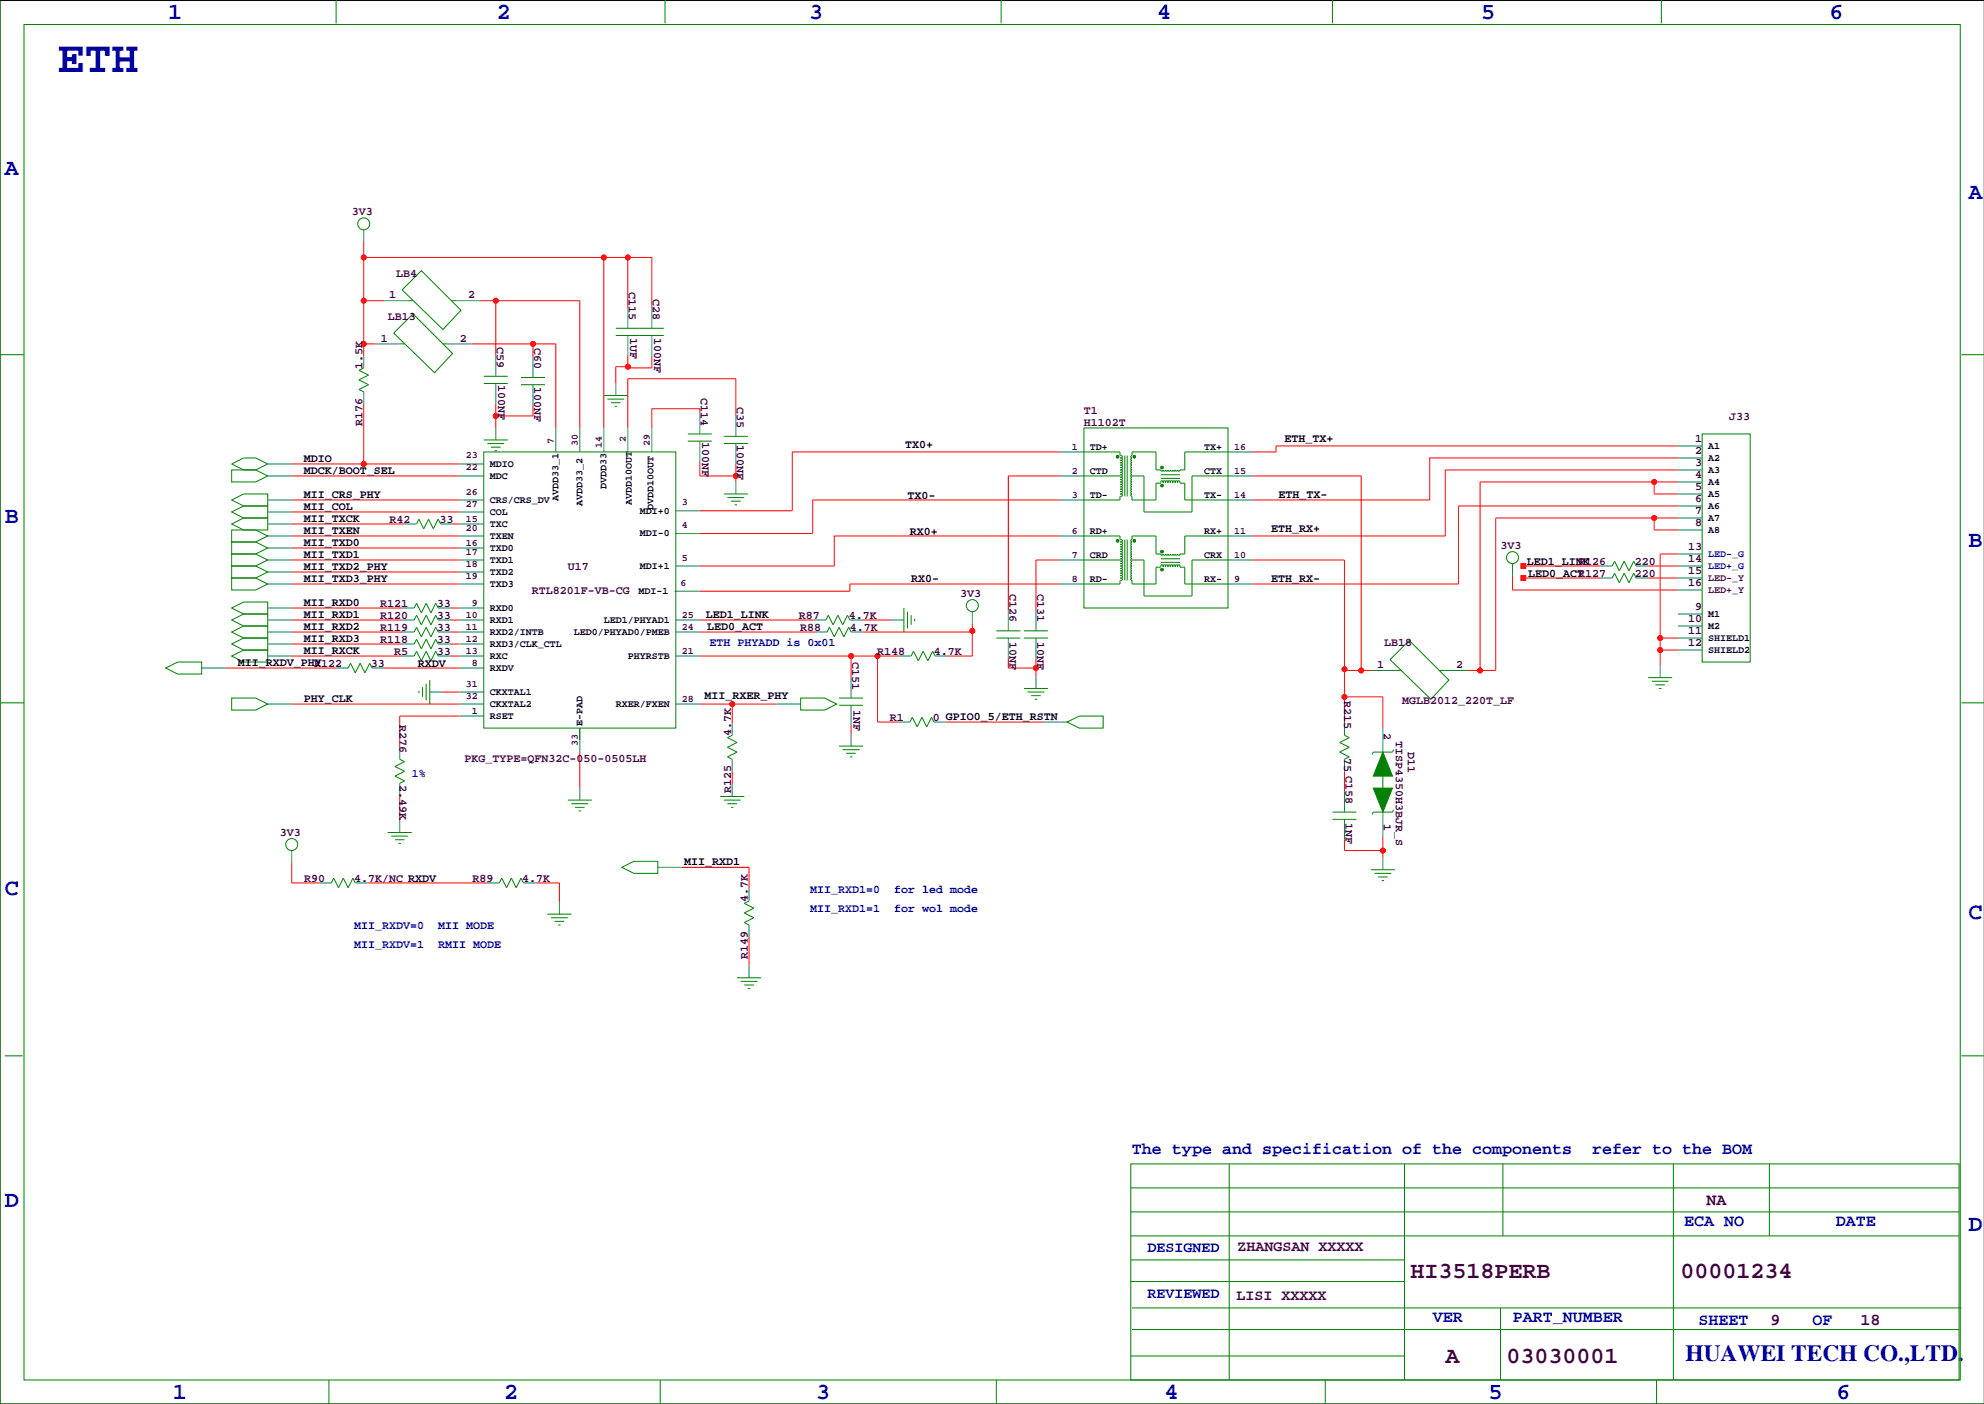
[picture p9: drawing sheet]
<svg xmlns="http://www.w3.org/2000/svg" width="420mm" height="297mm" viewBox="0 0 420 297" stroke-linecap="round" stroke-linejoin="round" font-family="sans-serif">
<path d="M419.9 .1h-419.9v296.9h419.9" fill="none" stroke="#000" stroke-width=".21"/>
<g fill="none" stroke="#f00" stroke-width=".21">
<path d="M77 54.5h60.9v10.6M77 51.2v24.1M127.8 54.5v36M132.8 54.5v10.6M77 63.6h4.3M77 72.8h2.5M99.8 72.8h17.8v17.7M101.6 63.6h21.1v26.9M104.9 63.6v11.7M112.8 72.8v2.8M132.8 75.3v2.5h5.1v-2.5M132.8 77.6h-2.5v3.5"/>
<path d="M61.7 98.2h35.6M77 85.5v12.7M104.9 85.5v5M112.8 85.7v2.3h-7.9M148.1 87.5v-1h-10.2v4M148.1 97.6v3.1h7.6M155.7 88v-7.9h-22.9v10.4M155.7 98.2v3.8M224.3 95.6h-56.7v12.5h-19.5M355.1 99.4h-49.3v14h-40.9M355.1 96.9h-52.6v8.9h-37.6M355.1 94.3h-85.1v1.3h-5.1"/>
<path d="M61.7 110.9h23.9M61.7 113.4h35.6M61.7 105.8h35.6M61.7 118.5h35.6M61.7 115.9h35.6M61.7 100.7h35.6M61.7 108.3h35.6M95.8 110.9h1.5M224.3 118.5h-5.1v10.6M224.3 100.7h-10.9v28.4M224.3 113.4h-47.8v6.3h-28.4M224.3 105.8h-52.3v7.1h-23.9"/>
<path d="M264.9 118.5h19.6v34.5M264.9 100.7h23.1v41.1M322.3 119.7h16.3M348.7 119.7h6.4M350 109.6v2.5h5.1M350 102v2.5h5.1M355.1 107h-46.5v16.6h-43.7M355.1 109.6h-38.6v32.2h-5.9M355.1 102h-41.9v39.8M355.1 117.2h-3.8v23.6M61.7 128.6h23.4M61.7 131.2h23.4"/>
<path d="M61.7 133.7h23.4M61.7 136.3h23.4M61.7 123.6h35.6M61.7 138.8h23.4M61.7 121h35.6M95.2 128.6h2.1M95.2 131.2h2.1M95.2 133.7h2.1M95.2 136.3h2.1M95.2 138.8h2.1M148.1 131.2h24.1M148.1 133.7h24.4"/>
<path d="M148.1 138.8h42.1M180.1 138.8v4.6M182.4 131.2h6.3M182.6 133.7h23.1M185.7 138.8v14h4.3M205.7 131.9v6.9h-5.3M213.4 139.3v2h5.8M219.2 139.3v3.8M224.3 123.6h-44.5v1.5h-31.7M320 121.8v3h35.1M322.3 122.3h16.3M348.7 122.3h6.4"/>
<path d="M351.3 135h3.8M351.3 137.5h3.8M47.8 141.3h23.3M61.7 149h35.6M81.3 141.3h16M93.5 146.4h3.8M97.3 151.5h-12.7v6.6M122.7 159.1v7.6M148.1 149h16.2M154.9 149v4M180.1 153.5v1.8M200.2 152.8h20.5"/>
<path d="M284.5 147.4h8.1v6.6M284.5 141.8h5.8M84.6 168.3v5.3M154.9 163.2v2.8M284.5 163.2v4.3M284.5 177.7v2.2h8.1M292.6 176.9v4.6M61.7 182.5v4.3h5.9M77.7 186.8h25.4M113.3 186.8h5.1v4.1M144.3 183.5h14.2v4.6M158.5 198.2v6.1"/>
<circle cx="77" cy="54.5" r=".51"/>
<circle cx="127.8" cy="54.5" r=".51"/>
<circle cx="132.8" cy="54.5" r=".51"/>
<circle cx="77" cy="72.8" r=".51"/>
<circle cx="77" cy="63.6" r=".51"/>
<circle cx="104.9" cy="63.6" r=".51"/>
<circle cx="112.8" cy="72.8" r=".51"/>
<circle cx="132.8" cy="77.6" r=".51"/>
<circle cx="77" cy="98.2" r=".51"/>
<circle cx="104.9" cy="88" r=".51"/>
<circle cx="155.7" cy="100.7" r=".51"/>
<circle cx="350" cy="109.6" r=".51"/>
<circle cx="350" cy="102" r=".51"/>
<circle cx="180.1" cy="138.8" r=".51"/>
<circle cx="185.7" cy="138.8" r=".51"/>
<circle cx="205.7" cy="133.5" r=".51"/>
<circle cx="351.3" cy="137.5" r=".51"/>
<circle cx="351.3" cy="135" r=".51"/>
<circle cx="154.9" cy="149" r=".51"/>
<circle cx="219.2" cy="141.3" r=".51"/>
<circle cx="284.5" cy="141.6" r=".51"/>
<circle cx="284.5" cy="147.4" r=".51"/>
<circle cx="288" cy="141.8" r=".51"/>
<circle cx="313.2" cy="141.8" r=".51"/>
<circle cx="292.6" cy="179.9" r=".51"/>
</g>
<g fill="none" stroke="#008080" stroke-width=".21">
<path d="M77 48.6v2.6M77 75.3v2.5M79.5 72.8h5.1M81.3 63.6h5.1M94.7 72.8h5.1M96.5 63.6h5.1M104.9 75.3v4.3M112.8 75.6v4.3M132.8 65.1v4.4M132.8 71v4.3M137.9 65.1v4.4M137.9 71v4.3"/>
<path d="M56.6 98.2h5.1M77 82.9v2.6M97.3 98.2h5.1M104.9 81.1v4.4M104.9 90.5v2.6M112.8 81.4v4.3M117.6 90.5v5.1M122.7 90.5v5.1M127.8 90.5v5.1M130.3 81.1v2.6M132.8 90.5v5.1M137.9 90.5v5.1"/>
<path d="M148.1 87.5v4.3M148.1 93.3v4.3M155.7 88v4.3M155.7 93.8v4.4M224.3 95.6h5.1M259.8 95.6h5.1M355.1 94.3h5.1M355.1 99.4h5.1M355.1 96.9h5.1M56.6 100.7h5.1M56.6 113.4h5.1M56.6 115.9h5.1"/>
<path d="M56.6 118.5h5.1M56.6 105.8h5.1M56.6 108.3h5.1M56.6 110.9h5.1M85.6 110.9h2.5M93.2 110.9h2.6M97.3 100.7h5.1M97.3 113.4h5.1M97.3 115.9h5.1M97.3 118.5h5.1M97.3 105.8h5.1M97.3 108.3h5.1"/>
<path d="M97.3 110.9h5.1M143 119.7h5.1M143 108.1h5.1M143 112.9h5.1M155.7 102v2.5M224.3 100.7h5.1M224.3 113.4h5.1M224.3 118.5h5.1M224.3 105.8h5.1M259.8 100.7h5.1M259.8 113.4h5.1M259.8 118.5h5.1"/>
<path d="M259.8 105.8h5.1M320 119.2v2.6M338.6 119.7h2.5M346.2 119.7h2.5M355.1 117.2h5.1M355.1 119.7h5.1M355.1 112.1h5.1M355.1 102h5.1M355.1 104.5h5.1M355.1 109.6h5.1M355.1 107h5.1M56.6 128.6h5.1"/>
<path d="M56.6 133.7h5.1M56.6 131.2h5.1M56.6 136.3h5.1M56.6 121h5.1M56.6 123.6h5.1M56.6 138.8h5.1M85.1 128.6h2.5M85.1 133.7h2.5M85.1 131.2h2.5M85.1 136.3h2.5M85.1 138.8h2.5M92.7 128.6h2.5"/>
<path d="M92.7 133.7h2.5M92.7 131.2h2.5M92.7 136.3h2.5M92.7 138.8h2.5M97.3 128.6h5.1M97.3 133.7h5.1M97.3 131.2h5.1M97.3 136.3h5.1M97.3 121h5.1M97.3 123.6h5.1M97.3 138.8h5.1M142.7 125.1h5.4"/>
<path d="M143 133.7h5.1M143 131.2h5.1M143 138.8h5.1M172.2 131.2h2.6M172.5 133.7h2.5M179.8 131.2h2.6M180.1 133.7h2.5M188.7 131.2h2.6M190.2 138.8h2.6M197.9 138.8h2.5M205.7 129.4v2.5M213.4 129.1v4.4"/>
<path d="M213.4 135v4.3M219.2 129.1v4.4M219.2 135v4.3M224.3 123.6h5.1M259.8 123.6h5.1M338.6 122.3h2.5M346.2 122.3h2.5M355.1 122.3h5.1M355.1 124.8h5.1M355.1 129.9h5.1M355.1 132.4h5.1M355.1 135h5.1"/>
<path d="M355.1 137.5h5.1M42.7 141.3h5.1M56.6 149h5.1M71.1 141.3h2.6M78.7 141.3h2.6M84.6 158.1v2.5M90.9 146.4h2.6M97.3 149h5.1M97.3 146.4h5.1M97.3 151.5h5.1M97.3 141.3h5.1M122.7 154v5.1"/>
<path d="M143 149h5.1M154.9 153v2.6M164.3 149h5.1M180.1 143.4v4.3M180.1 149.2v4.3M180.1 155.3v2.5M190 152.8h2.5M197.6 152.8h2.6M219.2 143.1v2.6M220.7 152.8h5.1M284.5 153v2.6M290.3 141.8h5.1"/>
<path d="M292.6 154v5.1M305.6 141.8h5M351.3 140.8v2.6M61.7 179.9v2.6M84.6 165.7v2.6M84.6 173.6v2.5M122.7 166.7v2.6M154.9 160.6v2.6M154.9 166v2.5M284.5 160.6v2.6M284.5 167.5v4.3M284.5 173.3v4.4"/>
<path d="M292.6 171.8v5.1M67.6 186.8h2.5M75.2 186.8h2.5M103.1 186.8h2.6M110.7 186.8h2.6M118.4 190.9v2.5M139.2 183.5h5.1M158.5 188.1v2.5M158.5 195.7v2.5M292.6 181.5v2.5M158.5 204.3v2.6"/>
</g>
<g fill="none" stroke="#008000" stroke-width=".21">
<path d="M0 -.1v297.1h419.9M71.1 0v4.9M140.7 0v4.9M211.8 0v4.9M281.9 0v4.9M351.5 0v4.9M5.1 5.2h409.7v286.8h-409.7zM89.2 57.3l8.3 8.3-3.8 4.1-8.6-8.4zM0 75h5.1M77 77.8l-1.1 .5 2.1 1.1-2.1 1 2.1 1-2.1 1 1.1 .5M84.6 72.8h1M86.4 63.6h1"/>
<path d="M87.4 66.4l8.4 8.4-3.9 4.1-8.6-8.4zM93.7 72.8h1M95.5 63.6h1M102.4 79.6h5M110.2 79.9h5.1M130.3 69.5h10.2M130.3 71h10.2M415 75h4.9M49 99.4h5.1l2.5 1.3-2.5 1.3h-5.1zM49 98.2l2.6-1.3h2.5l2.5 1.3-2.5 1.2h-2.5zM102.4 95.6h40.6v58.4h-40.6zM102.4 93.1h5"/>
<path d="M102.4 81.1h5M103.1 93.8h3.6M103.9 94.6h2M104.6 95.4h.6M110.2 81.4h5.1M127.8 83.7h5M128.5 84.4h3.6M129.3 85.2h2M130 86h.6M145.5 91.8h5.1M145.5 93.3h5.1M153.2 93.8h5"/>
<path d="M153.2 92.3h5M229.4 90.5h30.4v38.1h-30.4zM229.4 95.6h7.6v.8M237.1 99.5h.3l.1 .2-.1 .2h-.3M237.1 99h.3l.1 .2-.1 .2h-.3M237.1 98.5h.3l.1 .2-.1 .1h-.3M237.1 98h.3l.1 .2-.1 .1h-.3M237.1 97.5h.3l.1 .1-.1 .2h-.3M237.1 97h.3l.1 .1-.1 .2h-.3M237.1 96.5h.3l.1 .1-.1 .2h-.3M238 96.4v8.6M238.5 96.4v8.6"/>
<path d="M259.8 95.6h-9.1v3.8h-1l-.3 .3-.2-.3-.3 .3-.2-.3-.3 .3-.2-.3-.3 .3-.3-.3-.2 .3-.3-.3-.2 .3-.3-.3-.2 .3-.3-.3-.2 .3-.3-.3h-1v-3.8h-5.1v.8l-.2 .2 .2 .3-.2 .2 .2 .3-.2 .2 .2 .3-.2 .3 .2 .2-.2 .3 .2 .2-.2 .3 .2 .2-.2 .3 .2 .2-.2 .3 .2 .2-.2 .3 .2 .3-.2 .2 .2 .3-.2 .2 .2 .3-.2 .2 .2 .3-.2 .2 .2 .3-.2 .2 .2 .3-.2 .2 .2 .3-.2 .3 .2 .2-.2 .3 .2 .2v.8h5.1v-3.6h1M360.2 91.8h10.1v48.3h-10.1zM49 112.1h5.1l2.5 1.3-2.5 1.3h-5.1zM49 114.7h5.1l2.5 1.2-2.5 1.3h-5.1zM49 117.2h5.1l2.5 1.3-2.5 1.2h-5.1zM49 119.7h5.1l2.5 1.3-2.5 1.3h-5.1zM49 105.8l2.6-1.3h5v2.5h-5zM49 108.3l2.6-1.3h5v2.6h-5zM49 110.9l2.6-1.3h5v2.5h-5zM88.1 110.9l.5-1.1 1.1 2.1 1-2.1 1 2.1 1-2.1 .5 1.1M153.2 104.5h5M153.9 105.3h3.6"/>
<path d="M154.7 106h2M155.4 106.8h.6M229.4 118.5h7.6M229.4 113.4h7.6v.8M229.4 100.7h7.6M237 105v.8h-7.6M237.1 119.8h.3l.1 .2-.1 .2h-.3M237.1 119.3h.3l.1 .2-.1 .2h-.3M237.1 118.8h.3l.1 .2-.1 .2h-.3M237.1 118.3h.3l.1 .2-.1 .2h-.3M237.1 117.8h.3l.1 .2-.1 .1h-.3M237.1 117.3h.3l.1 .2-.1 .1h-.3"/>
<path d="M237.1 116.8h.3l.1 .2-.1 .1h-.3M237.1 116.3h.3l.1 .1-.1 .2h-.3M237.1 115.8h.3l.1 .1-.1 .2h-.3M237.1 115.2h.3l.1 .2-.1 .2h-.3M237.1 114.7h.3l.1 .2-.1 .2h-.3M237.1 114.2h.3l.1 .2-.1 .2h-.3M237.1 104.6h.3l.1 .2-.1 .1h-.3M237.1 104.1h.3l.1 .2-.1 .1h-.3M237.1 103.6h.3l.1 .1-.1 .2h-.3M237.1 103.1h.3l.1 .1-.1 .2h-.3M237.1 102.5h.3l.1 .2-.1 .2h-.3M237.1 102h.3l.1 .2-.1 .2h-.3"/>
<path d="M237.1 101.5h.3l.1 .2-.1 .2h-.3M237.1 101h.3l.1 .2-.1 .2h-.3M237.1 100.5h.3l.1 .2-.1 .2h-.3M237.1 100h.3l.1 .2-.1 .2h-.3M238 114.2v8.6M238.5 114.2v8.6M239.5 118.5h2.6v7.6h10.1v-7.6h7.6M239.5 100.7h2.6v7.6h10.1v-7.6h7.6M245.6 119h4.1M245.6 118.2h4.1M245.6 101.2h4.1M245.6 100.4h4.1"/>
<path d="M245.7 119.9v-.3l.2-.1 .2 .1v.3M245.7 102.1v-.3l.2-.1 .2 .1v.3M246.2 119.9v-.3l.2-.1 .2 .1v.3M246.2 102.1v-.3l.2-.1 .2 .1v.3M246.7 119.9v-.3l.2-.1 .2 .1v.3M246.7 102.1v-.3l.2-.1 .2 .1v.3M247.2 119.9v-.3l.2-.1 .2 .1v.3M247.2 102.1v-.3l.2-.1 .2 .1v.3M247.7 119.9v-.3l.2-.1 .2 .1v.3M247.7 102.1v-.3l.2-.1 .2 .1v.3M248.2 119.9v-.3l.2-.1 .2 .1v.3M248.2 102.1v-.3l.2-.1 .2 .1v.3"/>
<path d="M248.7 119.9v-.3l.2-.1 .2 .1v.3M248.7 102.1v-.3l.2-.1 .2 .1v.3M249.2 119.9v-.3l.2-.1 .2 .1v.3M249.2 102.1v-.3l.2-.1 .2 .1v.3M249.7 102.2h1v3.6h9.1M259.8 113.4h-9.1v3.8h-1l-.3 .3-.2-.3-.3 .3-.2-.3-.3 .3-.2-.3-.3 .3-.3-.3-.2 .3-.3-.3-.2 .3-.3-.3-.2 .3-.3-.3-.2 .3-.3-.3h-1v-3.8h-5.1v.8l-.2 .2 .2 .3-.2 .2 .2 .3-.2 .2 .2 .3-.2 .2 .2 .3-.2 .2 .2 .3-.2 .3 .2 .2-.2 .3 .2 .2-.2 .3 .2 .2-.2 .3 .2 .2-.2 .3 .2 .2-.2 .3 .2 .2-.2 .3 .2 .3-.2 .2 .2 .3-.2 .2 .2 .3-.2 .2 .2 .3-.2 .2 .2 .3-.2 .2 .2 .3v.8h5.1v-3.6h1M341.1 119.7l.5-1 1 2.1 1.1-2.1 1 2.1 1-2.1 .5 1M49 128.6l2.6-1.2h5v2.5h-5zM49 133.7l2.6-1.3h5v2.6h-5zM49 131.2l2.6-1.3h5v2.5h-5zM49 136.3l2.6-1.3h5v2.5h-5zM49 122.3h5.1l2.5 1.3-2.5 1.2h-5.1z"/>
<path d="M49 138.8l2.6-1.3h5v2.6h-5zM87.6 133.7l.5-1 1.1 2 1-2 1 2 1-2 .5 1M87.6 128.6l.5-1 1.1 2.1 1-2.1 1 2.1 1-2.1 .5 1M87.6 131.2l.5-1 1.1 2 1-2 1 2 1-2 .5 1M87.6 136.3l.5-1.1 1.1 2.1 1-2.1 1 2.1 1-2.1 .5 1.1M87.6 138.8l.5-1 1.1 2 1-2 1 2 1-2 .5 1M174.8 131.2l.5-1 1 2 1-2 1 2 1-2 .5 1M175 133.7l.5-1 1 2 1-2 1.1 2 1-2 .5 1M191.3 128.6v5.1M192 129.4v3.6M192.8 138.8l.5-1 1 2 1-2 1 2 1.1-2 .5 1M192.8 130.2v2"/>
<path d="M193.5 130.9v.5M210.8 133.5h5.1M210.8 135h5.1M216.7 133.5h5M216.7 135h5M237 122.8v.8h-7.6M237.1 122.4h.3l.1 .1-.1 .2h-.3M237.1 121.9h.3l.1 .1-.1 .2h-.3M237.1 121.3h.3l.1 .2-.1 .2h-.3M237.1 120.8h.3l.1 .2-.1 .2h-.3M237.1 120.3h.3l.1 .2-.1 .2h-.3M249.7 120h1v3.6h9.1"/>
<path d="M298.2 135.5l8.4 8.4-3.8 4-8.7-8.3zM341.1 122.3l.5-1 1 2 1.1-2 1 2 1-2 .5 1M0 148.7h5.1M35.1 141.3l2.5-1.2h5.1v2.5h-5.1zM49 147.7h5.1l2.5 1.3-2.5 1.2h-5.1zM73.7 141.3l.5-1 1 2.1 1-2.1 1 2.1 1-2.1 .5 1M88.6 146.2v.5M89.4 145.4v2M90.2 144.6v3.6M90.9 143.9v5.1M122.7 154v2.6zM154.9 155.6l-1 .5 2.1 1-2.1 1 2.1 1-2.1 1 1 .5"/>
<path d="M169.4 147.7h5.1l2.5 1.3-2.5 1.2h-5.1zM177.5 157.8h5.1M177.5 147.7h5.1M177.5 149.2h5.1M178.3 158.6h3.6M179.1 159.4h2M192.5 152.8l.5-1 1.1 2 1-2 1 2 1-2 .5 1M216.7 145.7h5M217.4 146.4h3.6M218.2 147.2h2M218.9 147.9h.6M225.8 152.8l2.5-1.3h5.1v2.5h-5.1z"/>
<path d="M284.5 155.6l1 .5-2 1 2 1-2 1 2 1-1 .5M294.9 158.6l-.3 .5h-4l-.3 .5M295.4 141.8h1M304.5 141.8h1.1M348.7 143.4h5.1M349.5 144.1h3.6M350.3 144.9h2M351 145.7h.5M415 148.7h4.9M82 176.1h5.1M82.8 176.9h3.6M83.6 177.7h2"/>
<path d="M84.3 178.4h.5M84.6 160.6l1 .5-2 1.1 2 1-2 1 2 1-1 .5M120.1 169.3h5.1M120.9 170h3.6M121.7 170.8h2M122.4 171.6h.5M152.4 168.5h5.1M153.2 169.3h3.5M153.9 170h2.1M154.7 170.8h.5M179.8 160.1h.5M281.9 171.8h5.1"/>
<path d="M281.9 173.3h5.1M292.6 164.2v2.5M294.9 171.3l-.3 .5h-4l-.3 .5M70.1 186.8l.5-1 1 2 1-2 1.1 2 1-2 .5 1M105.7 186.8l.5-1 1 2 1-2 1 2 1-2 .5 1M115.8 193.4h5.1M116.6 194.2h3.5M117.3 194.9h2.1M118.1 195.7h.5M131.6 183.5l2.5-1.3h5.1v2.6h-5.1zM158.5 190.6l-1 .5 2 1-2 1.1 2 1-2 1 1 .5M290.1 184h5"/>
<path d="M290.8 184.8h3.6M291.6 185.5h2M292.4 186.3h.5M156 206.9h5M156.7 207.6h3.6M157.5 208.4h2M158.2 209.2h.5M1 223.4h3.8M415 223.4h4.9M239.3 246.2h175.2v45.8h-175.2zM239.3 251.3h175.2M239.3 256.4h175.2"/>
<path d="M260.1 246.2v45.8M297.2 246.2v45.8M318 246.2v15.3M354.1 246.2v45.8M374.4 246.2v15.3M239.3 266.6h57.9M239.3 261.5h175.2M239.3 271.1h57.9M239.5 276.7h175.5M317.5 276.7v15.3M69.6 292v5M139.7 292v5"/>
<path d="M210.8 292v5M239.3 286.9h57.9M239.5 281.3h175M280.4 292v5M350.5 292v5M383.5 287.4h.1"/>
<circle cx="77" cy="47.4" r="1.27"/>
<circle cx="236.5" cy="96.6" r=".25"/>
<circle cx="240" cy="96.6" r=".25"/>
<circle cx="245.9" cy="98.9" r=".25"/>
<circle cx="236.5" cy="114.4" r=".25"/>
<circle cx="240" cy="114.4" r=".25"/>
<circle cx="245.9" cy="102.7" r=".25"/>
<circle cx="245.9" cy="116.7" r=".25"/>
<circle cx="320" cy="118" r="1.27"/>
<circle cx="205.7" cy="128.1" r="1.27"/>
<circle cx="245.9" cy="120.5" r=".25"/>
<circle cx="61.7" cy="178.7" r="1.27"/>
</g>
<g fill="#f00" stroke="#f00" stroke-width=".21">
<path d="M321.8 121.8h1v1h-1z" fill-rule="evenodd"/>
<path d="M321.8 119.2h1v1.1h-1z" fill-rule="evenodd"/>
<circle cx="219.2" cy="141.3" r=".51"/>
<circle cx="292.6" cy="179.9" r=".51"/>
<circle cx="104.9" cy="63.6" r=".51"/>
<circle cx="155.7" cy="100.7" r=".51"/>
<circle cx="205.7" cy="133.5" r=".51"/>
<circle cx="132.8" cy="77.6" r=".51"/>
<circle cx="288" cy="141.8" r=".51"/>
<circle cx="284.5" cy="141.6" r=".51"/>
<circle cx="284.5" cy="147.4" r=".51"/>
<circle cx="112.8" cy="72.8" r=".51"/>
<circle cx="104.9" cy="88" r=".51"/>
<circle cx="132.8" cy="54.5" r=".51"/>
<circle cx="127.8" cy="54.5" r=".51"/>
<circle cx="77" cy="54.5" r=".51"/>
<circle cx="77" cy="72.8" r=".51"/>
<circle cx="77" cy="63.6" r=".51"/>
<circle cx="350" cy="109.6" r=".51"/>
<circle cx="350" cy="102" r=".51"/>
<circle cx="313.2" cy="141.8" r=".51"/>
<circle cx="77" cy="98.2" r=".51"/>
<circle cx="351.3" cy="135" r=".51"/>
<circle cx="351.3" cy="137.5" r=".51"/>
<circle cx="180.1" cy="138.8" r=".51"/>
<circle cx="185.7" cy="138.8" r=".51"/>
<circle cx="154.9" cy="149" r=".51"/>
</g>
<g fill="#008000" stroke="#008000" stroke-width=".21">
<path d="M292.6 159.1l2 5.1h-4z" fill-rule="evenodd"/>
<path d="M290.6 166.7h4l-2 5.1z" fill-rule="evenodd"/>
<circle cx="245.9" cy="98.9" r=".25"/>
<circle cx="245.9" cy="102.7" r=".25"/>
<circle cx="245.9" cy="116.7" r=".25"/>
<circle cx="245.9" cy="120.5" r=".25"/>
<circle cx="240" cy="114.4" r=".25"/>
<circle cx="236.5" cy="114.4" r=".25"/>
<circle cx="240" cy="96.6" r=".25"/>
<circle cx="236.5" cy="96.6" r=".25"/>
</g>
<text font-size="9.5" fill="#0000a0" x="12.2" y="15.2">ETH</text>
<g font-size="4.9" fill="#0000a0">
<text x="35.6" y="3.9">1</text>
<text x="105.2" y="3.9">2</text>
<text x="171.2" y="3.9">3</text>
<text x="244.9" y="3.9">4</text>
<text x="313.4" y="3.9">5</text>
<text x="387.1" y="3.9">6</text>
<text x="1" y="36.9">A</text>
<text x="416.6" y="42">A</text>
<text x="1" y="110.6">B</text>
<text x="416.6" y="115.7">B</text>
<text x="1" y="189.3">C</text>
<text x="416.6" y="194.4">C</text>
<text x="1" y="255.4">D</text>
<text x="416.6" y="260.5">D</text>
<text x="356.6" y="288">HUAWEI TECH CO.,LTD.</text>
<text x="36.6" y="296">1</text>
<text x="106.7" y="296">2</text>
<text x="172.7" y="296">3</text>
<text x="246.4" y="296">4</text>
<text x="315" y="296">5</text>
<text x="388.6" y="296">6</text>
</g>
<g font-size="4.9" fill="#400040">
<text x="298.5" y="270.5">HI3518PERB</text>
<text x="355.6" y="270.5">00001234</text>
<text x="305.9" y="288.3">A</text>
<text x="318.8" y="288.3">03030001</text>
</g>
<g font-size="3.5" fill="#0000a0">
<text x="239.5" y="244.2">The type and specification of the components</text>
<text x="336.9" y="244.2">refer to the BOM</text>
<text x="356.4" y="259.4">ECA NO</text>
<text x="388.5" y="259.4">DATE</text>
<text x="303.1" y="279.7">VER</text>
<text x="320.1" y="279.7">PART_NUMBER</text>
<text x="359.4" y="280.3">SHEET</text>
<text x="383.5" y="280.3">OF</text>
</g>
<g font-size="3.5" fill="#400040">
<text x="361.1" y="254.9">NA</text>
<text x="374.6" y="280.3">9</text>
<text x="393.7" y="280.3">18</text>
</g>
<g font-size="3.2" fill="#0000a0">
<text x="242.8" y="264.9">DESIGNED</text>
<text x="242.8" y="274.5">REVIEWED</text>
</g>
<g font-size="3.2" fill="#400040">
<text x="261.9" y="264.7">ZHANGSAN XXXXX</text>
<text x="261.6" y="275.1">LISI XXXXX</text>
</g>
<g font-size="2.5" fill="#400040">
<text x="74.4" y="45.6">3V3</text>
<text x="83.8" y="58.5">LB4</text>
<text x="82.3" y="63.1">1</text>
<text x="99.1" y="63.1">2</text>
<text x="133.1" y="61.8" transform="rotate(90 133.1 61.8)">C115</text>
<text x="138.1" y="63.2" transform="rotate(90 138.1 63.2)">C28</text>
<text x="82" y="67.7">LB13</text>
<text x="133.3" y="71.5" transform="rotate(90 133.3 71.5)">1UF</text>
<text x="138.4" y="71.5" transform="rotate(90 138.4 71.5)">100NF</text>
<text x="80.6" y="72.3">1</text>
<text x="97.3" y="72.3">2</text>
<text x="105.1" y="73.4" transform="rotate(90 105.1 73.4)">C59</text>
<text x="113" y="73.6" transform="rotate(90 113 73.6)">C60</text>
<text x="76.7" y="78.1" transform="rotate(-90 76.7 78.1)">1.5K</text>
<text x="105.4" y="81.4" transform="rotate(90 105.4 81.4)">100NF</text>
<text x="113" y="81.9" transform="rotate(90 113 81.9)">100NF</text>
<text x="148.3" y="84.1" transform="rotate(90 148.3 84.1)">C114</text>
<text x="155.9" y="86.1" transform="rotate(90 155.9 86.1)">C35</text>
<text x="229.4" y="87.5">T1</text>
<text x="365.9" y="88.8">J33</text>
<text x="76.7" y="90.1" transform="rotate(-90 76.7 90.1)">R176</text>
<text x="148.6" y="93.6" transform="rotate(90 148.6 93.6)">100NF</text>
<text x="155.9" y="94.1" transform="rotate(90 155.9 94.1)">100NF</text>
<text x="229.4" y="90">H1102T</text>
<text x="358.7" y="96">2</text>
<text x="358.7" y="93.4">1</text>
<text x="358.7" y="101">4</text>
<text x="358.7" y="98.5">3</text>
<text x="358.7" y="103.6">5</text>
<text x="358.7" y="106.1">6</text>
<text x="82.4" y="110.6">R42</text>
<text x="93" y="110.6">33</text>
<text x="358.7" y="108.7">7</text>
<text x="358.7" y="111.2">8</text>
<text x="317.5" y="116.2">3V3</text>
<text x="333.9" y="119.5">R126</text>
<text x="345.9" y="119.5">220</text>
<text x="357.2" y="118.8">14</text>
<text x="357.2" y="116.3">13</text>
<text x="112.5" y="125.6">RTL8201F-VB-CG</text>
<text x="120.1" y="120.5">U17</text>
<text x="213.6" y="125.8" transform="rotate(90 213.6 125.8)">C126</text>
<text x="219.4" y="125.8" transform="rotate(90 219.4 125.8)">C131</text>
<text x="333.9" y="122">R127</text>
<text x="345.9" y="122">220</text>
<text x="357.2" y="123.9">16</text>
<text x="357.2" y="121.4">15</text>
<text x="80.4" y="130.9">R120</text>
<text x="80.4" y="128.4">R121</text>
<text x="92.5" y="130.9">33</text>
<text x="92.5" y="128.4">33</text>
<text x="169" y="130.9">R87</text>
<text x="179.6" y="130.9">4.7K</text>
<text x="203.2" y="126.4">3V3</text>
<text x="357.2" y="131.5">10</text>
<text x="358.7" y="129">9</text>
<text x="80.4" y="136">R118</text>
<text x="80.4" y="133.5">R119</text>
<text x="92.5" y="136">33</text>
<text x="92.5" y="133.5">33</text>
<text x="169.3" y="133.5">R88</text>
<text x="179.8" y="133.5">4.7K</text>
<text x="213.6" y="135.7" transform="rotate(90 213.6 135.7)">10NF</text>
<text x="219.4" y="135.7" transform="rotate(90 219.4 135.7)">10NF</text>
<text x="292.9" y="136.8">LB18</text>
<text x="357.2" y="136.6">12</text>
<text x="357.2" y="134.1">11</text>
<text x="66.5" y="141.1">R122</text>
<text x="78.5" y="141.1">33</text>
<text x="83.4" y="138.5">R5</text>
<text x="92.5" y="138.5">33</text>
<text x="180.3" y="140" transform="rotate(90 180.3 140)">C151</text>
<text x="185.6" y="138.5">R148</text>
<text x="197.6" y="138.5">4.7K</text>
<text x="291.4" y="141.3">1</text>
<text x="308.1" y="141.3">2</text>
<text x="284.5" y="148.4" transform="rotate(90 284.5 148.4)">R215</text>
<text x="296.7" y="149">MGLB2012_220T_LF</text>
<text x="84.6" y="153.4" transform="rotate(90 84.6 153.4)">R276</text>
<text x="154.7" y="155.8" transform="rotate(-90 154.7 155.8)">4.7K</text>
<text x="180.6" y="150.2" transform="rotate(90 180.6 150.2)">1NF</text>
<text x="188.3" y="152.5">R1</text>
<text x="197.4" y="152.5">0 GPIO0_5/ETH_RSTN</text>
<text x="292.8" y="155.1" transform="rotate(90 292.8 155.1)">2</text>
<text x="98.3" y="161.2">PKG_TYPE=QFN32C-050-0505LH</text>
<text x="284.5" y="160.4" transform="rotate(90 284.5 160.4)">75 C158</text>
<text x="295.4" y="156.8" transform="rotate(90 295.4 156.8)">TISP4350H3BJR_S</text>
<text x="297.9" y="159.1" transform="rotate(90 297.9 159.1)">D11</text>
<text x="84.6" y="166" transform="rotate(90 84.6 166)">2.49K</text>
<text x="154.7" y="167.8" transform="rotate(-90 154.7 167.8)">R125</text>
<text x="59.2" y="176.9">3V3</text>
<text x="284.7" y="174.1" transform="rotate(90 284.7 174.1)">1NF</text>
<text x="292.8" y="174.4" transform="rotate(90 292.8 174.4)">1</text>
<text x="64.4" y="186.6">R90</text>
<text x="74.9" y="186.6">4.7K/NC RXDV</text>
<text x="99.9" y="186.6">R89</text>
<text x="110.5" y="186.6">4.7K</text>
<text x="158.2" y="190.9" transform="rotate(-90 158.2 190.9)">4.7K</text>
<text x="158.2" y="202.9" transform="rotate(-90 158.2 202.9)">R149</text>
</g>
<g font-size="2.5">
<text x="191.5" y="94.9">TX0+</text>
<text x="271.8" y="93.6">ETH_TX+</text>
<text x="64.3" y="100.2">MDCK/BOOT_SEL</text>
<text x="64.3" y="97.7">MDIO</text>
<text x="64.3" y="105.3">MII_CRS_PHY</text>
<text x="64.3" y="107.8">MII_COL</text>
<text x="192" y="105.5">TX0-</text>
<text x="270.5" y="105.3">ETH_TX-</text>
<text x="64.3" y="110.4">MII_TXCK</text>
<text x="64.3" y="112.9">MII_TXEN</text>
<text x="192.5" y="113.1">RX0+</text>
<text x="269" y="112.6">ETH_RX+</text>
<text x="64.3" y="118">MII_TXD1</text>
<text x="64.3" y="115.4">MII_TXD0</text>
<text x="323.1" y="119.5">LED1_LINK</text>
<text x="64.3" y="123.1">MII_TXD3_PHY</text>
<text x="64.3" y="120.5">MII_TXD2_PHY</text>
<text x="192.8" y="123.1">RX0-</text>
<text x="269" y="123.1">ETH_RX-</text>
<text x="323.3" y="122">LED0_ACT</text>
<text x="64.3" y="130.7">MII_RXD1</text>
<text x="64.3" y="128.1">MII_RXD0</text>
<text x="149.4" y="130.7">LED1_LINK</text>
<text x="64.3" y="135.8">MII_RXD3</text>
<text x="64.3" y="133.2">MII_RXD2</text>
<text x="149.6" y="133.2">LED0_ACT</text>
<text x="50.3" y="140.8">MII_RXDV_PHY</text>
<text x="64.3" y="138.3">MII_RXCK</text>
<text x="88.4" y="141.1">RXDV</text>
<text x="64.3" y="148.5">PHY_CLK</text>
<text x="149.1" y="147.9">MII_RXER_PHY</text>
<text x="144.8" y="183">MII_RXD1</text>
</g>
<g font-size="2.5" fill="#0000a0">
<text x="150.1" y="136.8">ETH PHYADD is 0x01</text>
<text x="87.1" y="164.5">1%</text>
<text x="171.4" y="188.8">MII_RXD1=0</text>
<text x="189.2" y="188.8">for led mode</text>
<text x="74.9" y="196.5">MII_RXDV=0</text>
<text x="92.7" y="196.5">MII MODE</text>
<text x="171.4" y="192.9">MII_RXD1=1</text>
<text x="189.2" y="192.9">for wol mode</text>
<text x="74.9" y="200.5">MII_RXDV=1</text>
<text x="92.7" y="200.5">RMII MODE</text>
</g>
<g font-size="2.1" fill="#400040">
<text x="117.2" y="93.8" transform="rotate(-90 117.2 93.8)">7</text>
<text x="122.2" y="94.3" transform="rotate(-90 122.2 94.3)">30</text>
<text x="127.3" y="94.9" transform="rotate(-90 127.3 94.9)">14</text>
<text x="132.4" y="93.6" transform="rotate(-90 132.4 93.6)">2</text>
<text x="137.5" y="94.3" transform="rotate(-90 137.5 94.3)">29</text>
<text x="226.8" y="95.2">1</text>
<text x="261.1" y="95.2">16</text>
<text x="98.6" y="97">23</text>
<text x="98.6" y="99.5">22</text>
<text x="226.8" y="100.3">2</text>
<text x="261.1" y="100.3">15</text>
<text x="98.6" y="104.6">26</text>
<text x="98.6" y="107.2">27</text>
<text x="144.3" y="106.9">3</text>
<text x="226.8" y="105.3">3</text>
<text x="261.1" y="105.3">14</text>
<text x="98.6" y="112.2">20</text>
<text x="98.6" y="110.4">15</text>
<text x="144.3" y="111.7">4</text>
<text x="226.8" y="113">6</text>
<text x="261.1" y="113">11</text>
<text x="98.6" y="119.9">18</text>
<text x="98.6" y="117.3">17</text>
<text x="98.6" y="115.5">16</text>
<text x="144.3" y="118.6">5</text>
<text x="226.8" y="118">7</text>
<text x="261.1" y="118">10</text>
<text x="98.6" y="122.4">19</text>
<text x="144" y="123.9">6</text>
<text x="226.8" y="123.1">8</text>
<text x="261.1" y="123.1">9</text>
<text x="361.4" y="122.9">LED-_Y</text>
<text x="361.4" y="125.4">LED+_Y</text>
<text x="98.6" y="130.7">10</text>
<text x="99.8" y="128.2">9</text>
<text x="144.3" y="130.7">25</text>
<text x="98.6" y="133.3">11</text>
<text x="98.6" y="135.8">12</text>
<text x="144.3" y="133.3">24</text>
<text x="98.6" y="138.4">13</text>
<text x="99.8" y="140.9">8</text>
<text x="144.3" y="138.4">21</text>
<text x="98.6" y="147.8">32</text>
<text x="98.6" y="145.3">31</text>
<text x="144.3" y="148.5">28</text>
<text x="99.8" y="151.1">1</text>
<text x="122.2" y="157.8" transform="rotate(-90 122.2 157.8)">33</text>
</g>
<g font-size="2.1">
<text x="230.6" y="95.2">TD+</text>
<text x="254.8" y="95.2">TX+</text>
<text x="361.4" y="94.9">A1</text>
<text x="103.6" y="98.8">MDIO</text>
<text x="103.6" y="101.3">MDC</text>
<text x="230.6" y="100.3">CTD</text>
<text x="254.8" y="100.3">CTX</text>
<text x="361.4" y="100">A3</text>
<text x="361.4" y="97.5">A2</text>
<text x="103.6" y="106.4">CRS/CRS_DV</text>
<text x="118.2" y="106" transform="rotate(-90 118.2 106)">AVDD33_1</text>
<text x="123.3" y="107" transform="rotate(-90 123.3 107)">AVDD33_2</text>
<text x="128.4" y="103.5" transform="rotate(-90 128.4 103.5)">DVDD33</text>
<text x="133.7" y="106.8" transform="rotate(-90 133.7 106.8)">AVDD10OUT</text>
<text x="138.3" y="107.8" transform="rotate(-90 138.3 107.8)">DVDD10OUT</text>
<text x="230.6" y="105.3">TD-</text>
<text x="254.8" y="105.3">TX-</text>
<text x="361.4" y="102.6">A4</text>
<text x="361.4" y="105.1">A5</text>
<text x="361.4" y="107.6">A6</text>
<text x="103.6" y="114">TXEN</text>
<text x="103.6" y="111.5">TXC</text>
<text x="103.6" y="108.9">COL</text>
<text x="135.4" y="108.7">MDI+0</text>
<text x="135.4" y="113.5">MDI-0</text>
<text x="230.6" y="113">RD+</text>
<text x="254.8" y="113">RX+</text>
<text x="361.4" y="112.7">A8</text>
<text x="361.4" y="110.2">A7</text>
<text x="103.6" y="119.1">TXD1</text>
<text x="103.6" y="116.5">TXD0</text>
<text x="230.6" y="118">CRD</text>
<text x="254.8" y="118">CRX</text>
<text x="103.6" y="124.2">TXD3</text>
<text x="103.6" y="121.6">TXD2</text>
<text x="135.1" y="125.7">MDI-1</text>
<text x="135.4" y="120.3">MDI+1</text>
<text x="230.6" y="123.1">RD-</text>
<text x="254.8" y="123.1">RX-</text>
<text x="103.6" y="129.2">RXD0</text>
<text x="103.6" y="131.8">RXD1</text>
<text x="127.8" y="131.8">LED1/PHYAD1</text>
<text x="361.4" y="130.5">M1</text>
<text x="103.6" y="134.3">RXD2/INTB</text>
<text x="103.6" y="136.9">RXD3/CLK_CTL</text>
<text x="121.4" y="134.3">LED0/PHYAD0/PMEB</text>
<text x="361.4" y="133">M2</text>
<text x="361.4" y="135.6">SHIELD1</text>
<text x="103.6" y="139.4">RXC</text>
<text x="103.6" y="141.9">RXDV</text>
<text x="132.8" y="139.4">PHYRSTB</text>
<text x="361.4" y="138.1">SHIELD2</text>
<text x="103.6" y="149.6">CKXTAL2</text>
<text x="103.6" y="147">CKXTAL1</text>
<text x="130.3" y="149.6">RXER/FXEN</text>
<text x="103.6" y="152.1">RSET</text>
<text x="123.3" y="153.5" transform="rotate(-90 123.3 153.5)">E-PAD</text>
</g>
<g font-size="2.1" fill="#0000a0">
<text x="361.4" y="117.8">LED-_G</text>
<text x="361.4" y="120.3">LED+_G</text>
</g>
</svg>
